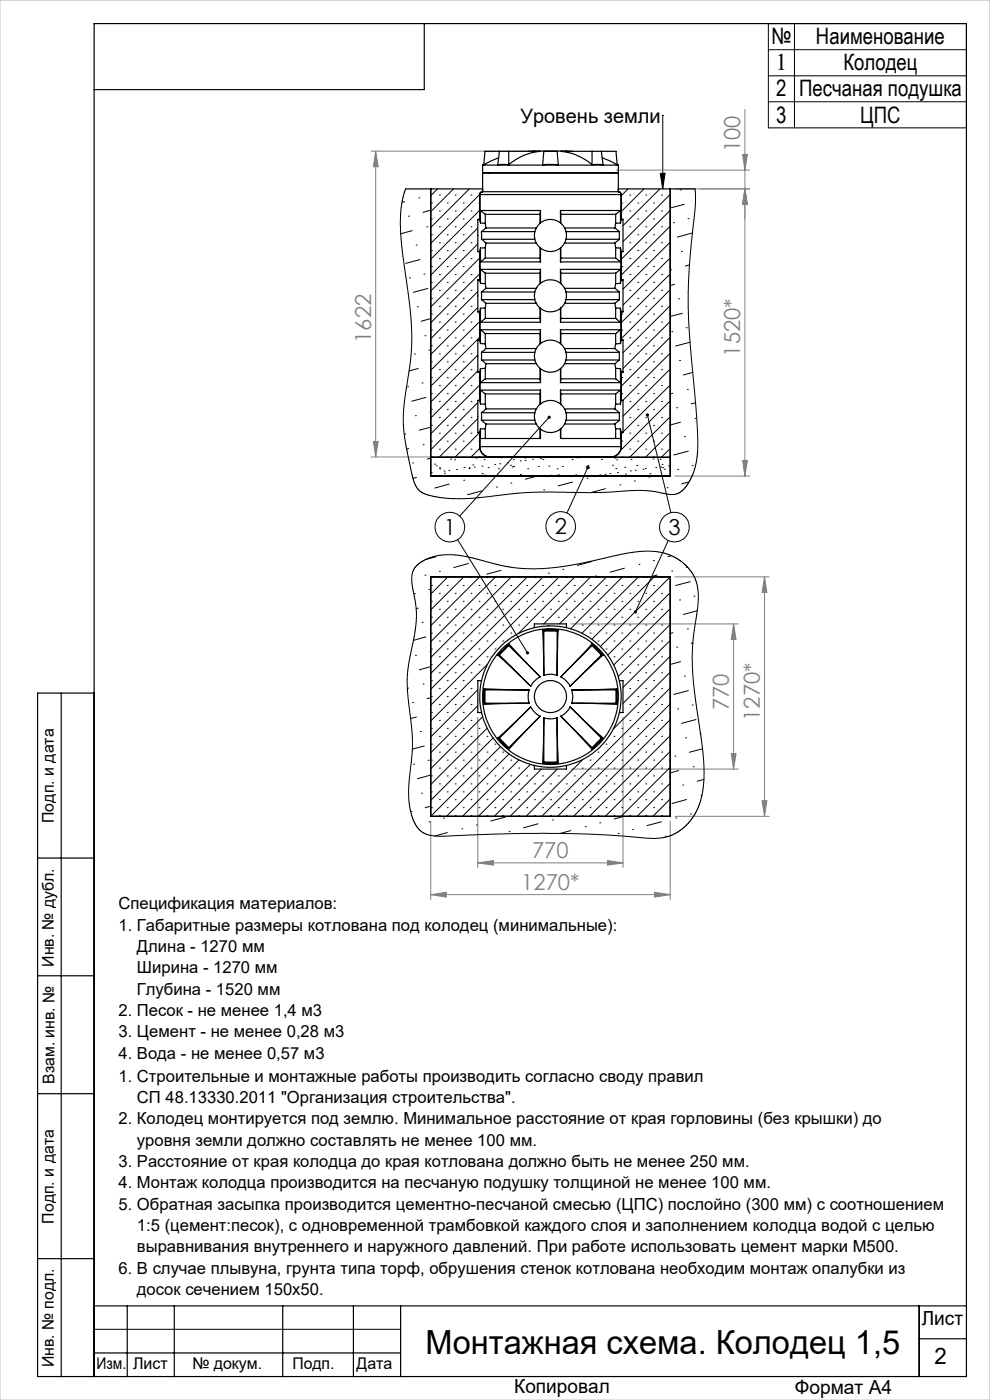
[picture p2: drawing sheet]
<svg xmlns="http://www.w3.org/2000/svg" width="210mm" height="297mm" viewBox="0 0 210 297" stroke-linecap="round" stroke-linejoin="round" font-family="sans-serif">
<g fill="none" stroke="#000" stroke-width=".21">
<path d="M163 5h42v22.1h-42zM163 10.5h42M163 16.1h42M168.5 5v22.1M140.1 36.8h1l-.5 3.3zM140.6 24.5h.1M140.6 24.5v15.6M163 21.6h42M116.5 88.5l-19 21M124.7 99.2l-4.4 9.6M137.3 88l5 20.8M97.1 114.5l14.8 24"/>
<path d="M141.7 114.7l-6.9 15.1M20 282h65"/>
<circle cx="95.4" cy="111.8" r="3.1"/>
<circle cx="118.9" cy="111.7" r="3.1"/>
<circle cx="143.1" cy="111.8" r="3.1"/>
</g>
<g fill="none" stroke="#808080" stroke-width=".21">
<path d="M78.7 32.1h33.7M79.7 32.1l.5 3.3h-1zM79.7 32.1v64.8M130.8 36.1h28.2M157.5 32.8h1l-.5 3.3zM158 23.2v77.8M143.2 40.1h15.8M158 40.1l.5 3.3h-1zM78.7 96.9h24.3M79.2 93.7h1l-.5 3.2zM157.5 97.7h1l-.5 3.3zM143.2 101h15.8"/>
<path d="M121.1 132.4h35.5M143.2 122.4h20M155.6 132.4l.5 3.3h-1zM155.6 132.4v30.8M162.2 122.4l.5 3.3h-1.1zM162.2 122.4v50.8M101.4 152.2v31.8M132.2 152.2v31.8M155.1 159.9h1l-.5 3.3zM91.4 174.2v16.6M121.1 163.2h35.5M142.2 174.2v16.6"/>
<path d="M143.2 173.2h20M161.6 169.9h1.1l-.5 3.3zM91.4 189.8l3.3-.5v1zM91.4 189.8h50.8M101.4 183.1l3.3-.5v.9zM101.4 183.1h30.8M128.9 182.6l3.3 .5-3.3 .4zM138.9 189.3l3.3 .5-3.3 .5z"/>
</g>
<g fill="none" stroke="#000" stroke-width=".25">
<path d="M90 5v14h-70M13 147v145M20 147h-12v145h197v-287h-185v287M8 182h12M8 207h12M8 232h12M8 267h12M20 277h185M27 277v15M37 277v15M60 277v15M75 277v15"/>
<path d="M85 277v15M195 277v15M20 287h65M195 284h10"/>
</g>
<path d="M0 0h210v297h-210z" fill="none" stroke="#c0c0c0" stroke-width=".21"/>
<g fill="#000">
<path d="M140.1 36.8h1l-.5 3.3z"/>
<path d="M124.5 99a.34 .34 0 0 0 0 .5 .34 .34 0 0 0 .5-.1 .34 .34 0 0 0-.2-.5l-.1 .3 .1-.3zM111.6 138.3l-.1 .2a.34 .34 0 0 0 .6 .3l-.2-.3 .2 .3a.34 .34 0 0 0 0-.5 .34 .34 0 0 0-.5 0zM116.3 88.2a.35 .35 0 0 0-.1 .5 .35 .35 0 0 0 .5 .1 .35 .35 0 0 0 0-.5l-.2 .2 .2-.2zM134.5 129.6l-.1 .3 .2 .2 .2-.3-.1 .3a.33 .33 0 0 0 .4-.2 .33 .33 0 0 0-.1-.4 .33 .33 0 0 0-.5 .1zM137.1 87.8a.33 .33 0 0 0 0 .5 .33 .33 0 0 0 .5-.2 .33 .33 0 0 0-.3-.4v.3v-.3z"/>
</g>
<g fill="#808080">
<path d="M91.4 189.8l3.3-.5v1zM138.9 189.3l3.3 .5-3.3 .5z"/>
<path d="M158 40.1l.5 3.3h-1zM157.5 32.8h1l-.5 3.3zM79.2 93.7h1l-.5 3.2zM79.7 32.1l.5 3.3h-1zM155.1 159.9h1l-.5 3.3zM155.6 132.4l.5 3.3h-1zM161.6 169.9h1.1l-.5 3.3zM162.2 122.4l.5 3.3h-1.1z"/>
<path d="M158 40.1l.5 3.3h-1zM157.5 97.7h1l-.5 3.3z"/>
<path d="M101.4 183.1l3.3-.5v.9zM128.9 182.6l3.3 .5-3.3 .4z"/>
</g>
<g fill="none" stroke="#000" stroke-width=".21">
<path d="M85.8 42.8l-.5 .1M86 40.1l-.6 1.9-.3 2-.2 5 .4 4.4 1.7 11.7 .3 5.6-.2 5.4-1.2 8.4-.4 3.3 .1 3.3 .5 3.3 1.5 7 .5 1.4 .5 .9 .9 .8 1.9 .7 3 .5 2.9 .1 4.1-.2 8.2-1 4.7-.2 13.3 .1 8.5-.5 2 .2 3.4 .6 1.4 .1 1.4-.5 1.2-1.1 1.2-2.1 .7-1.7 .4-2.3 .2-2.4-.2-6.5-1.4-15.5-.4-7.2 .1-7.5 .5-6 .9-8.4-.1-3.6M86.6 45.9h.1M86.9 58.9h.1M87.5 48.9l-2.5 .7M88.3 52h.1M88.9 42h.1M89.1 55.1l-3.1 .8M89.9 58.1h.1M90.5 48.1h.1M91.3 51.2h.1M91.4 44.6l-1.7 .4"/>
<path d="M91.5 59.9h.1M91.5 56.5h.1M91.5 53.2h.1M91.5 49.8h.1M91.5 46.5h.1M91.5 43.1h.1M92.8 40.1l-1.4 1.4M93.2 58.2h.1M93.2 54.9h.1M93.2 51.5h.1M93.2 48.1h.1M93.2 44.8h.1"/>
<path d="M93.2 41.4h.1M94.9 59.9h.1M94.9 56.5h.1M94.9 53.2h.1M94.9 49.8h.1M94.9 46.5h.1M94.9 43.1h.1M96.2 40.1l-4.8 4.8M96.6 58.2h.1M96.6 54.9h.1M96.6 51.5h.1M96.6 48.1h.1"/>
<path d="M96.6 44.8h.1M96.6 41.4h.1M98.2 59.9h.1M98.2 56.5h.1M98.2 53.2h.1M98.2 49.8h.1M98.2 46.5h.1M98.2 43.1h.1M99.6 40.1l-8.2 8.2M99.9 58.2h.1M99.9 54.9h.1M99.9 51.5h.1"/>
<path d="M99.9 48.1h.1M99.9 44.8h.1M99.9 41.4h.1M101.4 51.7l-10 10M101.4 48.4l-10 10M101.6 56.5h.1M101.6 46.5h.1M101.6 43.1h.1M101.8 58.1l-10.4 10.4M101.8 54.7l-10.4 10.4M101.8 44.6l-10.4 10.4M101.8 41.2l-10.4 10.4"/>
<path d="M102.4 40.6l-.1 .1M131.9 56.5h.1M131.9 46.5h.1M131.9 43.1h.1M133.2 40.1l-1.4 1.5M133.6 58.2h.1M133.6 54.9h.1M133.6 51.5h.1M133.6 48.1h.1M133.6 44.8h.1M133.6 41.4h.1M135.3 59.9h.1"/>
<path d="M135.3 56.5h.1M135.3 53.2h.1M135.3 49.8h.1M135.3 46.5h.1M135.3 43.1h.1M136.6 40.1l-4.8 4.8M137 58.2h.1M137 54.9h.1M137 51.5h.1M137 48.1h.1M137 44.8h.1M137 41.4h.1"/>
<path d="M138.6 59.9h.1M138.6 56.5h.1M138.6 53.2h.1M138.6 49.8h.1M138.6 46.5h.1M138.6 43.1h.1M140 40.1l-7.8 7.8M140.3 58.2h.1M140.3 54.9h.1M140.3 51.5h.1M140.3 48.1h.1M140.3 44.8h.1"/>
<path d="M140.3 41.4h.1M142 59.9h.1M142 56.5h.1M142 53.2h.1M142 49.8h.1M142 46.5h.1M142 43.1h.1M142.2 58.1l-10.4 10.4M142.2 54.7l-10 10M142.2 51.4l-10 9.9M142.2 48l-10.4 10.4M142.2 44.6l-10.4 10.4"/>
<path d="M142.2 41.2l-10 10.1M142.3 57.3h.1M142.9 47.2h.1M144.3 40.3h.1M144.5 53.4h.1M145.1 43.4l-2.9 .7M145.9 46.4h.1M146.3 56.2l-1 .2M146.8 49.5l-3.1 .8M87.9 75.1h.1M88.5 65.1h.1M88.7 78.2l-1.9 .5"/>
<path d="M90.1 71.2h.1M90.7 61.2l-3 .8M91.4 74.2l-.4 .1M91.4 67.6l-2.1 .6M91.5 76.8h.1M91.5 73.4h.1M91.5 70h.1M91.5 66.6h.1M91.5 63.3h.1M93.2 78.4h.1M93.2 75.1h.1M93.2 71.7h.1"/>
<path d="M93.2 68.3h.1M93.2 65h.1M93.2 61.6h.1M94.9 76.8h.1M94.9 73.4h.1M94.9 70h.1M94.9 66.6h.1M94.9 63.3h.1M96.6 78.4h.1M96.6 75.1h.1M96.6 71.7h.1M96.6 68.3h.1"/>
<path d="M96.6 65h.1M96.6 61.6h.1M98.2 76.8h.1M98.2 73.4h.1M98.2 70h.1M98.2 66.6h.1M98.2 63.3h.1M99.9 78.4h.1M99.9 75.1h.1M99.9 71.7h.1M99.9 68.3h.1M99.9 65h.1"/>
<path d="M99.9 61.6h.1M101.4 78.7l-10 10M101.4 75.3l-10 10M101.4 65.2l-10 10M101.4 61.8l-10 10.1M101.6 70h.1M101.6 66.6h.1M101.8 71.5l-10.4 10.4M101.8 68.2l-10.4 10.4M131.9 70h.1M131.9 66.6h.1M133.6 78.4h.1"/>
<path d="M133.6 75.1h.1M133.6 71.7h.1M133.6 68.3h.1M133.6 65h.1M133.6 61.6h.1M135.3 76.8h.1M135.3 73.4h.1M135.3 70h.1M135.3 66.6h.1M135.3 63.3h.1M137 78.4h.1M137 75.1h.1"/>
<path d="M137 71.7h.1M137 68.3h.1M137 65h.1M137 61.6h.1M138.6 76.8h.1M138.6 73.4h.1M138.6 70h.1M138.6 66.6h.1M138.6 63.3h.1M140.3 78.4h.1M140.3 75.1h.1M140.3 71.7h.1"/>
<path d="M140.3 68.3h.1M140.3 65h.1M140.3 61.6h.1M142 76.8h.1M142 73.4h.1M142 70h.1M142 66.6h.1M142 63.3h.1M142.2 78.3l-10 10M142.2 74.9l-10.1 10M142.2 71.5l-10.4 10.4M142.2 68.2l-10 10"/>
<path d="M142.2 64.8l-10 10M142.2 61.5l-10.4 10.4M142.5 70.3h.1M143.1 60.3l-.9 .3M143.9 63.4h.1M144.1 76.5h.1M144.7 66.5l-2.5 .6M145.6 69.5h.1M146.4 72.6l-3.1 .8M146.9 79l-1.9 .5M85.9 92.1h.1M86.5 82.1h.1"/>
<path d="M86.7 95.1l-.4 .2M87.5 98.2h.1M88.1 88.2h.1M89.5 81.2h.1M89.7 94.3h.1M90.3 84.3l-3 .8M91.2 87.4h.1M91.4 97.2l-.8 .2M91.4 90.6l-2.5 .7M91.5 96.9h.1M91.5 93.6h.1M91.5 90.2h.1"/>
<path d="M91.5 86.9h.1M91.5 83.5h.1M91.5 80.1h.1M92.2 98.5h.1M92.5 98.8h.1M93.2 95.3h.1M93.2 91.9h.1M93.2 88.5h.1M93.2 85.2h.1M93.2 81.8h.1M93.2 99.2h.1M93.3 99.5h.1"/>
<path d="M94.2 99.9h.1M94.9 96.9h.1M94.9 93.6h.1M94.9 90.2h.1M94.9 86.9h.1M94.9 83.5h.1M94.9 80.1h.1M95.2 99.8h.1M95.6 97.4h.1M96.4 97.5h.1M96.6 95.3h.1M96.6 91.9h.1"/>
<path d="M96.6 88.5h.1M96.6 85.2h.1M96.6 81.8h.1M96.8 99.6h.1M98.2 96.9h.1M98.2 93.6h.1M98.2 90.2h.1M98.2 86.9h.1M98.2 83.5h.1M98.2 80.1h.1M98.4 99.2h.1M98.5 97h.1"/>
<path d="M99.5 99.4h.1M99.6 99.2h.1M99.9 95.3h.1M99.9 91.9h.1M99.9 88.5h.1M99.9 85.2h.1M99.9 81.8h.1M100.3 98.6h.1M100.6 99.1h.1M101 97.2h.1M101.4 88.8l-8.3 8.2M101.4 85.4l-10 10"/>
<path d="M101.6 96.9h.1M101.6 93.6h.1M101.6 83.5h.1M101.6 80.1h.1M101.7 91.8l-5.2 5.2M101.8 95.1l-1.9 1.9M101.8 81.7l-10.4 10.3M102.2 98.9h.1M102.7 97.5h.1M103.4 96.9l-.1 .1M103.5 99.2h.1M105 98.5h.1"/>
<path d="M105 96.9h.1M105.7 99.4h.1M106 98.4h.1M106.3 97.1h.1M106.6 96.9v.1M107.6 98.2h.1M108.3 98.7h.1M108.3 96.9h.1M108.7 99.1h.1M108.9 97.5h.1M108.9 99h.1M110 96.9v.1"/>
<path d="M110.3 97.8h.1M111.4 97.2h.1M111.4 97.7h.1M111.7 96.9h.1M111.9 99.4h.1M113 97.4h.1M113.4 96.9l-.1 .1M114.2 99h.1M114.7 97.3h.1M115.1 96.9h.1M115.1 97.5h.1M115.7 97.1h.1"/>
<path d="M116.4 98.9h.1M116.8 96.9l-.1 .1M118.2 99.4h.1M118.4 96.9h.1M119.3 99h.1M120.1 96.9v.1M121.4 97.5h.1M121.8 96.9h.1M122.4 97.1h.1M123.5 96.9v.1M124.4 99.4h.1M124.4 99h.1"/>
<path d="M124.7 98.8h.1M124.8 99.3h.1M126.9 96.9l-.1 .1M127.6 97.5h.1M128.6 96.9h.1M129.9 98.7h.1M130.4 96.8l-.2 .2M130.4 97.2h.1M130.6 99.4h.1M130.8 97.5h.1M131.9 96.9h.1M131.9 93.6h.1"/>
<path d="M131.9 83.5h.1M131.9 80.1h.1M132.1 91.8l-.3 .3M132.5 99.1h.1M133.6 95.3h.1M133.6 91.9h.1M133.6 88.5h.1M133.6 85.2h.1M133.6 81.8h.1M133.7 99.9h.1M133.8 97.5h.1M134.8 99.8h.1"/>
<path d="M135 98.7h.1M135.3 96.9h.1M135.3 93.6h.1M135.3 90.2h.1M135.3 86.9h.1M135.3 83.5h.1M135.3 80.1h.1M136.4 99.6h.1M136.9 99.4h.1M137 95.3h.1M137 91.9h.1M137 88.5h.1"/>
<path d="M137 85.2h.1M137 81.8h.1M138.5 97.4h.1M138.6 96.9h.1M138.6 93.6h.1M138.6 90.2h.1M138.6 86.9h.1M138.6 83.5h.1M138.6 80.1h.1M139.1 99.2h.1M140.1 97.4h.1M140.1 99.1h.1"/>
<path d="M140.3 95.3h.1M140.3 91.9h.1M140.3 88.5h.1M140.3 85.2h.1M140.3 81.8h.1M140.4 98.5h.1M140.5 99.2h.1M140.9 99.6h.1M141.8 98.8h.1M142 96.9h.1M142 93.6h.1M142 90.2h.1"/>
<path d="M142 86.9h.1M142 83.5h.1M142 80.1h.1M142.2 95.1l-1.9 1.9M142.2 91.8l-5.3 5.2M142.2 88.4l-8.6 8.6M142.2 85l-10.6 10.6M142.2 81.7l-10 9.9M142.7 83.4l-.5 .2M143.5 86.5h.1M143.8 99.6h.1M144.4 89.6l-2.2 .6"/>
<path d="M145.2 92.6h.1M145.8 82.6h.1M146 95.7l-3.1 .8M146.8 98.8h.1M147.4 88.8h.1M147.5 85.4l-.9 .3M88.3 101.3l-.7 .2M88.4 119.9l1.5-1 1.8-.8 2.1-.4h2.4l3.1 .4 6.4 1.7 2.5 .5 3.2 .3h4l5.6-.7 11.9-2.5 4.2-.5 2.4 .1 2.2 .6 1.7 .8 1.8 1.3 1.3 1.4 .9 1.6 .4 1.2 .3 1.6-.1 3.2-1.1 7.9v5l.5 6.2 1.6 11.1 .4 4.8-.2 3.3-.6 3-1.1 2.6-1.6 2.2-1.6 1.4-1.6 .9-1.6 .5-2 .3-10.9-.8-8.3-.3h-11.4l-15.6 .6-2.2-.3-1-.4-.6-.5-.9-1.1-.7-1.5-.5-1.7-.3-2.2v-3.2l.7-6.5 .1-3.5-1.1-11.4 .2-3.6 1.3-6.5 .4-3.8v-2.4l-.9-4.7-.1-1.9 .3-1.1zM91.5 100.3h.1M92.4 118.1l-2.1 .6M94.3 100.4h.1M95.3 102.7l-3.1 .8"/>
<path d="M96.1 105.8h.1M98.4 101.9h.1M99.3 119.6l-3 .8M101.4 101.1h.1M102.2 104.1l-3 .8M102.3 100.5h.1M102.7 100.8h.1M105.3 103.3h.1M106.4 101h.1M108.4 102.5h.1M110.4 100.6h.1M113.9 101l-2.5 .7"/>
<path d="M115.3 103.9h.1M116.9 100.8h.1M118.4 100.7h.1M121.5 102.3l-3.1 .8M122.1 100.7h.1M124.5 101.5h.1M125.5 119.1l-3.1 .8M125.6 101h.1M126.5 100.9h.1M127.2 100.7h.1M128.3 100.6h.1M128.4 103.7l-3 .8"/>
<path d="M129.4 100.5h.1M131 100.3h.1M131.5 102.9h.1M132.6 100.6h.1M134.5 101h.1M134.5 102.1h.1M135.5 119.7h.1M137.9 100.5h.1M138.5 101l-.9 .2M138.6 118.9h.1M141.5 103.5h.1M142.5 117.9l-.8 .2"/>
<path d="M146.2 102.2l-1.6 .5M87.9 125.9h.1M88.1 139h.1M88.7 129l-.4 .1M89.5 132h.1M90.1 122h.1M90.3 135.1l-2.6 .8M91.2 138.2h.1M91.4 125l-.4 .1M91.5 137.7h.1M91.5 134.3h.1M91.5 130.9h.1"/>
<path d="M91.5 127.6h.1M91.5 124.2h.1M91.7 122.4l-.3 .3M93.2 139.3h.1M93.2 136h.1M93.2 132.6h.1M93.2 129.3h.1M93.2 125.9h.1M93.2 122.5h.1M93.2 121.2h.1M94.9 137.7h.1M94.9 134.3h.1"/>
<path d="M94.9 130.9h.1M94.9 127.6h.1M94.9 124.2h.1M95 122.4l-3.6 3.6M96.6 139.3h.1M96.6 136h.1M96.6 132.6h.1M96.6 129.3h.1M96.6 125.9h.1M96.6 122.5h.1M98.2 137.7h.1M98.2 134.3h.1"/>
<path d="M98.2 130.9h.1M98.2 127.6h.1M98.2 124.2h.1M98.4 122.4l-7 7M99.9 139.3h.1M99.9 136h.1M99.9 132.6h.1M99.9 129.3h.1M99.9 125.9h.1M99.9 122.5h.1M101.6 137.7h.1M101.6 134.3h.1"/>
<path d="M101.6 130.9h.1M101.6 127.6h.1M101.6 124.2h.1M101.7 122.4l-10.3 10.3M103.3 139.3h.1M103.3 136h.1M103.3 132.6h.1M103.3 129.3h.1M103.3 125.9h.1M103.3 122.5h.1M105 137.7h.1M105 134.3h.1"/>
<path d="M105 130.9h.1M105 127.6h.1M105 124.2h.1M105.1 122.4l-13.7 13.7M106.3 121l-3.1 .8M106.6 136h.1M106.6 132.6h.1M106.6 129.3h.1M106.6 125.9h.1M106.6 122.5h.1M108.3 134.3h.1M108.3 130.9h.1"/>
<path d="M108.3 127.6h.1M108.3 124.2h.1M108.5 122.4l-17.1 17.1M110 132.6h.1M110 129.3h.1M110 125.9h.1M110 122.5h.1M111.7 130.9h.1M111.7 127.6h.1M111.7 124.2h.1M111.9 122.4l-20.5 20.5M113.4 129.3h.1"/>
<path d="M113.4 125.9h.1M113.4 122.5h.1M115.1 130.9h.1M115.1 127.6h.1M115.1 124.2h.1M115.2 122.4l-23.8 23.8M116.3 121.6h.1M116.8 129.3h.1M116.8 125.9h.1M116.8 122.5h.1M118.4 130.9h.1M118.4 127.6h.1"/>
<path d="M118.4 124.2h.1M118.6 122.4l-27.2 27.2M119.4 120.8h.1M120.1 129.3h.1M120.1 125.9h.1M120.1 122.5h.1M121.8 130.9h.1M121.8 127.6h.1M121.8 124.2h.1M122 122.4l-12.1 12M123.5 132.6h.1M123.5 129.3h.1"/>
<path d="M123.5 125.9h.1M123.5 122.5h.1M125.2 134.3h.1M125.2 130.9h.1M125.2 127.6h.1M125.2 124.2h.1M125.3 122.4l-10 10M126.3 122.2h.1M126.9 136h.1M126.9 132.6h.1M126.9 129.3h.1M126.9 125.9h.1"/>
<path d="M126.9 122.5h.1M128.6 137.7h.1M128.6 134.3h.1M128.6 130.9h.1M128.6 127.6h.1M128.6 124.2h.1M128.7 122.4l-10 10M130.2 139.3h.1M130.2 136h.1M130.2 132.6h.1M130.2 129.3h.1M130.2 125.9h.1"/>
<path d="M130.2 122.5h.1M131.9 137.7h.1M131.9 134.3h.1M131.9 130.9h.1M131.9 127.6h.1M131.9 124.2h.1M132 122.4l-11 11M132.5 120.5l-3.1 .9M133.6 139.3h.1M133.6 136h.1M133.6 132.6h.1M133.6 129.3h.1"/>
<path d="M133.6 125.9h.1M133.6 122.5h.1M135.3 137.7h.1M135.3 134.3h.1M135.3 130.9h.1M135.3 127.6h.1M135.3 124.2h.1M135.4 122.4l-12 11.9M137 139.3h.1M137 136h.1M137 132.6h.1M137 129.3h.1"/>
<path d="M137 125.9h.1M137 122.5h.1M138.6 137.7h.1M138.6 134.3h.1M138.6 130.9h.1M138.6 127.6h.1M138.6 124.2h.1M138.8 122.4l-13.2 13.2M139.4 122l-1.5 .4M140.3 139.3h.1M140.3 136h.1M140.3 132.6h.1"/>
<path d="M140.3 129.3h.1M140.3 125.9h.1M140.3 122.5h.1M142 137.7h.1M142 134.3h.1M142 130.9h.1M142 127.6h.1M142 124.2h.1M142.2 139.2l-10 10M142.2 135.9l-10 9.9M142.2 132.5l-11.1 11M142.2 129.1l-12 12"/>
<path d="M142.2 125.7l-13.3 13.3M142.2 122.4l-14.8 14.8M142.5 121.1h.1M142.7 134.2l-.5 .2M143.5 137.3h.1M144.1 127.3h.1M145.6 120.3h.1M145.8 133.4h.1M146.4 123.4l-3.1 .8M147 136.4l-.4 .1M147.2 126.5h.1M147.9 129.6l-2.9 .7"/>
<path d="M86.7 146h-.3M87.5 149h.1M88.3 152.1l-1.2 .3M89.1 155.2h.1M89.7 145.1h.1M90 158.3l-2.5 .6M91.4 148l-.8 .2M91.4 141.4l-2.5 .7M91.5 157.9h.1M91.5 154.5h.1M91.5 151.1h.1M91.5 147.8h.1"/>
<path d="M91.5 144.4h.1M91.5 141h.1M93.2 159.6h.1M93.2 156.2h.1M93.2 152.8h.1M93.2 149.5h.1M93.2 146.1h.1M93.2 142.7h.1M94.9 157.9h.1M94.9 154.5h.1M94.9 151.1h.1M94.9 147.8h.1"/>
<path d="M94.9 144.4h.1M94.9 141h.1M96.6 159.6h.1M96.6 156.2h.1M96.6 152.8h.1M96.6 149.5h.1M96.6 146.1h.1M96.6 142.7h.1M98.2 157.9h.1M98.2 154.5h.1M98.2 151.1h.1M98.2 147.8h.1"/>
<path d="M98.2 144.4h.1M98.2 141h.1M99.9 159.6h.1M99.9 156.2h.1M99.9 152.8h.1M99.9 149.5h.1M99.9 146.1h.1M99.9 142.7h.1M101.4 149.7l-10 10M101.4 146.3l-10 10M101.6 157.9h.1M101.6 154.5h.1"/>
<path d="M101.6 141h.1M102.4 152l-11 11.1M103.3 159.6h.1M103.3 156.2h.1M103.3 154.5l-11.9 11.9M103.4 140.9l-12 12.1M104.6 156.6l-13.2 13.2M105 157.9h.1M106.2 158.4l-14.8 14.8M106.6 159.6h.1M108 159.9l-13.3 13.3M126.9 159.6h.1"/>
<path d="M128.6 157.9h.1M130.2 159.6h.1M130.2 156.2h.1M131.9 157.9h.1M131.9 154.5h.1M131.9 141h.1M133.6 159.6h.1M133.6 156.2h.1M133.6 152.8h.1M133.6 149.5h.1M133.6 146.1h.1M133.6 142.7h.1"/>
<path d="M135.3 157.9h.1M135.3 154.5h.1M135.3 151.1h.1M135.3 147.8h.1M135.3 144.4h.1M135.3 141h.1M137 159.6h.1M137 156.2h.1M137 152.8h.1M137 149.5h.1M137 146.1h.1M137 142.7h.1"/>
<path d="M138.6 157.9h.1M138.6 154.5h.1M138.6 151.1h.1M138.6 147.8h.1M138.6 144.4h.1M138.6 141h.1M140.3 159.6h.1M140.3 156.2h.1M140.3 152.8h.1M140.3 149.5h.1M140.3 146.1h.1M140.3 142.7h.1"/>
<path d="M142 157.9h.1M142 154.5h.1M142 151.1h.1M142 147.8h.1M142 144.4h.1M142 141h.1M142.2 159.4l-13.8 13.8M142.2 156.1l-17.2 17.1M142.2 152.7l-20.5 20.5M142.2 149.3l-23.9 23.9M142.2 145.9l-27.3 27.3M142.2 142.6l-12.1 12.1"/>
<path d="M142.3 157.4h-.1M143.8 150.4h.1M144.4 140.4l-2.2 .6M145.2 143.4h.1M145.4 156.5h.1M146 146.5l-3.1 .8M146.8 149.6h.1M147.6 152.6l-3 .9M148.5 155.7h.1M149 158.9l-2.8 .7M87.1 172.2h.1M87.7 162.1h.1"/>
<path d="M89.4 168.3h.1M90.8 161.3h.1M91 174.4h.1M91.4 171l-1.2 .3M91.4 164.4l-2.9 .8M91.5 171.3h.1M91.5 168h.1M91.5 164.6h.1M91.5 161.3h.1M93.2 173h.1M93.2 169.6h.1M93.2 166.3h.1"/>
<path d="M93.2 162.9h.1M94.1 173.6h.1M94.9 171.3h.1M94.9 168h.1M94.9 164.6h.1M94.9 161.3h.1M94.9 176.6l-2.6 .7M96.6 173h.1M96.6 169.6h.1M96.6 166.3h.1M96.6 162.9h.1M98 175.8h.1"/>
<path d="M98.2 171.3h.1M98.2 168h.1M98.2 164.6h.1M98.2 161.3h.1M99.9 173h.1M99.9 169.6h.1M99.9 166.3h.1M99.9 162.9h.1M101 175h.1M101.6 171.3h.1M101.6 168h.1M101.6 164.6h.1"/>
<path d="M101.6 161.3h.1M103.3 173h.1M103.3 169.6h.1M103.3 166.3h.1M103.3 162.9h.1M105 171.3h.1M105 168h.1M105 164.6h.1M105 161.3h.1M106.6 173h.1M106.6 169.6h.1M106.6 166.3h.1"/>
<path d="M106.6 162.9h.1M107.2 173.4l-3.1 .8M108 176.4h.1M108.3 171.3h.1M108.3 168h.1M108.3 164.6h.1M108.3 161.3h.1M110 173h.1M110 169.6h.1M110 166.3h.1M110 162.9h.1M110.1 161.2l-12 12"/>
<path d="M111.7 171.3h.1M111.7 168h.1M111.7 164.6h.1M112.5 162.2l-11 11M113.4 173h.1M113.4 169.6h.1M113.4 166.3h.1M114.1 174.8l-3 .8M114.8 163.2l-10 10M115.1 171.3h.1M115.1 168h.1M115.1 164.6h.1"/>
<path d="M116.8 173h.1M116.8 169.6h.1M116.8 166.3h.1M117.2 174h.1M118.2 163.2l-10 10M118.4 171.3h.1M118.4 168h.1M118.4 164.6h.1M120.1 173h.1M120.1 169.6h.1M120.1 166.3h.1M121.1 176.2l-2.3 .6"/>
<path d="M121.8 171.3h.1M121.8 168h.1M121.8 164.6h.1M123.5 173h.1M123.5 169.6h.1M123.5 166.3h.1M123.5 162.9h.1M123.6 161.1l-12 12.1M124.1 175.4h.1M125.2 171.3h.1M125.2 168h.1M125.2 164.6h.1"/>
<path d="M125.2 161.3h.1M126.9 173h.1M126.9 169.6h.1M126.9 166.3h.1M126.9 162.9h.1M127.2 174.6h.1M128.6 171.3h.1M128.6 168h.1M128.6 164.6h.1M128.6 161.3h.1M130.2 173h.1M130.2 169.6h.1"/>
<path d="M130.2 166.3h.1M130.2 162.9h.1M131.1 176.8h.1M131.9 171.3h.1M131.9 168h.1M131.9 164.6h.1M131.9 161.3h.1M132.4 173.2l-2.1 .5M133.6 173h.1M133.6 169.6h.1M133.6 166.3h.1M133.6 162.9h.1"/>
<path d="M134.2 176h.1M135.3 171.3h.1M135.3 168h.1M135.3 164.6h.1M135.3 161.3h.1M137 173h.1M137 169.6h.1M137 166.3h.1M137 162.9h.1M138.6 171.3h.1M138.6 168h.1M138.6 164.6h.1"/>
<path d="M138.6 161.3h.1M140.3 174.3l-3.1 .9M140.3 173h.1M140.3 169.6h.1M140.3 166.3h.1M140.3 162.9h.1M141.1 177.4h.1M142 171.3h.1M142 168h.1M142 164.6h.1M142 161.3h.1M142.2 172.9l-.3 .3"/>
<path d="M142.2 169.5l-3.7 3.7M142.2 166.2l-7.1 7M142.2 162.8l-10.4 10.4M143.2 160.4h.1M143.4 173.5h.1M144 163.5l-1.8 .5M144.8 166.5h.1M145.6 169.6l-3 .9M146.4 172.7h.1M147 162.7h.1M148.7 168.8h.1M149.3 165.3l-1.4 .4"/>
</g>
<g fill="none" stroke="#000" stroke-width=".25">
<path d="M102.4 36.7h28.8M102.4 35h28.8M102.4 35v5.7M102.6 34.9l-.2 .1M103.8 36.7h.1M105.8 33.5l-3.2 1.5 .3-2.9h11.7a11.8 11.8 0 0 0-6.7 2.9M105.9 32.1l-.3 2.9h2.3M107.9 32.1v2.9M112 32.1h9.5M115.4 32.1h2.8l.2 2.9h-3.3zM125.6 32.1v2.9M127.6 32.1l.3 2.9h-2.3"/>
<path d="M127.7 33.5l3.2 1.5-.2-2.9h-11.7a11.4 11.4 0 0 1 6.6 2.9M129.8 36.7h.1M130.9 34.9l.3 .1M131.2 35v5.7M86 40.1h16.4M91.4 40.1v60.9h50.8v-60.9M101.8 59.4l.1 .7M101.8 46.6l.1 .7M101.8 59.4h-.4v6.7h.4M101.8 46.6h-.4v6.8h.4M101.8 41.3h30M101.8 41.3v5.3"/>
<path d="M101.8 53.3v6.1M101.9 52.6l-.1 .7M101.9 55.6h12.8M101.9 57.1h12.8M101.9 44.7h12.8M101.9 47.3l1 .1M101.9 44.7v2.6M101.9 52.6v3M101.9 57.1v3M101.9 44.7l1 .8M101.9 57.1l1 .9M102.1 49.1v1.7"/>
<path d="M102.1 49.1h11.4M102.1 50.8h11.4M102.1 50.8l1 .8M102.4 40.7l-.4 .1-.2 .5M102.4 40.7h28.8M102.9 45.5h11.6M102.9 54.7h11.6M102.9 58h11.6M102.9 47.4l.2 1M102.9 52.6h-1M102.9 54.7l-1 .9M102.9 45.5v1.9"/>
<path d="M102.9 52.6v2.1M102.9 58v2.2M103.1 48.4l-1 .7M103.1 48.4h10.7M103.1 51.6h10.7M103.1 51.6l-.2 1M114.5 45.5v1.9M114.5 52.6v2.1M114.5 58v2.2M114.5 54.7l.2 .9M114.7 44.7v2.6M114.7 52.6v3"/>
<path d="M114.7 57.1v3M114.7 44.7l-.2 .8M114.7 57.1l-.2 .9M118.9 55.6h12.7M118.9 57.1h12.7M118.9 44.7h12.7M118.9 44.7v2.6M118.9 52.6v3M118.9 57.1v3M118.9 57.1l.1 .9M118.9 44.7l.1 .8M119 58h11.6"/>
<path d="M119 45.5h11.6M119 54.7h11.6M119 45.5v1.9M119 52.6v2.1M119 58v2.2M119 54.7l-.1 .9M119.8 48.4h10.6M119.8 51.6h10.6M120.1 49.1h11.3M120.1 50.8h11.3M130.4 48.4l1 .7M130.4 51.6l.2 1"/>
<path d="M130.6 47.4l-.2 1M130.6 52.6h1M130.6 54.7l1 .9M130.6 45.5v1.9M130.6 52.6v2.1M130.6 58v2.2M131.2 40.7l.5 .2 .1 .4M131.2 40.1h16.2M131.4 49.1v1.7M131.4 50.8l-1 .8M131.6 52.6l.2 .7M131.6 47.3l-1 .1"/>
<path d="M131.6 44.7v2.6M131.6 52.6v3M131.6 57.1v3M131.6 57.1l-1 .9M131.6 44.7l-1 .8M131.8 59.4l-.2 .7M131.8 46.6l-.2 .7M131.8 46.6h.4v6.8h-.4M131.8 59.4h.4v6.7h-.4M131.8 41.3v5.3M131.8 53.3v6.1M101.8 66.1v6.2l.1 .6"/>
<path d="M101.8 72.1h-.4v6.8h.4M101.8 78.9v6M101.9 78.2l-.1 .7M101.9 65.4l-.1 .7M101.9 68.4h12.8M101.9 70h12.8M101.9 72.9l1 .1M101.9 60.1l1 .1M101.9 65.4v3M101.9 70v2.9M101.9 78.2v3M101.9 70l1 .8"/>
<path d="M102.1 61.9v1.7M102.1 61.9h11.4M102.1 63.6h11.4M102.1 74.8v1.6M102.1 74.8h11.4M102.1 76.4h11.4M102.1 63.6l1 .7M102.1 76.4l1 .7M102.9 70.8h11.6M102.9 67.6h11.6M102.9 73l.2 .9M102.9 60.2l.2 1"/>
<path d="M102.9 78.1l-1 .1M102.9 65.3l-1 .1M102.9 67.6l-1 .8M102.9 65.3v2.3M102.9 70.8v2.2M102.9 78.1v2.3M103.1 64.3h10.7M103.1 77.1h10.7M103.1 73.9l-1 .9M103.1 73.9h10.7M103.1 61.2l-1 .7M103.1 61.2h10.7"/>
<path d="M103.1 77.1l-.2 1M103.1 64.3l-.2 1M114.5 65.3v2.3M114.5 70.8v2.2M114.5 78.1v2.3M114.5 67.6l.2 .8M114.7 65.4v3M114.7 70v2.9M114.7 78.2v3M114.7 70l-.2 .8M118.9 68.4h12.7M118.9 70h12.7"/>
<path d="M118.9 65.4v3M118.9 70v2.9M118.9 78.2v3M118.9 70l.1 .8M119 70.8h11.6M119 67.6h11.6M119 65.3v2.3M119 70.8v2.2M119 78.1v2.3M119 67.6l-.1 .8M119.8 77.1h10.6M119.8 64.3h10.6"/>
<path d="M119.8 73.9h10.6M119.8 61.2h10.6M120.1 74.8h11.3M120.1 76.4h11.3M120.1 61.9h11.3M120.1 63.6h11.3M130.4 73.9l1 .9M130.4 61.2l1 .7M130.4 77.1l.2 1M130.4 64.3l.2 1M130.6 60.2l-.2 1M130.6 73l-.2 .9"/>
<path d="M130.6 65.3l1 .1M130.6 78.1l1 .1M130.6 67.6l1 .8M130.6 65.3v2.3M130.6 70.8v2.2M130.6 78.1v2.3M131.4 74.8v1.6M131.4 61.9v1.7M131.4 76.4l-1 .7M131.4 63.6l-1 .7M131.6 78.2l.2 .7M131.6 65.4l.2 .7"/>
<path d="M131.6 60.1l-1 .1M131.6 72.9l-1 .1M131.6 65.4v3M131.6 70v2.9M131.6 78.2v3M131.6 70l-1 .8M131.8 72.1l-.2 .8M131.8 72.1h.4v6.8h-.4M131.8 66.1v6M131.8 78.9v6M91.4 97h50.8M101.8 94.8a2.16 2.16 0 0 0 2.2 2.1"/>
<path d="M101.8 84.9l.1 .8M101.8 84.9h-.4v6.9h.4M101.8 94.8h30M101.8 91.8v3M101.9 81.2h12.8M101.9 82.8h12.8M101.9 91l-.1 .8M101.9 91v2h12.8v-2M101.9 85.7l1 .1M101.9 82.8v2.9M101.9 82.8l1 .8M102.1 87.6v1.5"/>
<path d="M102.1 87.6h11.4M102.1 89.1h11.4M102.1 89.1l1 .9M102.9 80.4h11.6M102.9 83.6h11.6M102.9 85.8l.2 .9M102.9 90.9l-1 .1M102.9 80.4l-1 .8M102.9 83.6v2.2M102.9 90.9v2.1M103.1 90h10.7M103.1 86.7l-1 .9"/>
<path d="M103.1 86.7h10.7M103.1 90l-.2 .9M104 96.9h25.6M114.5 83.6v2.2M114.5 90.9v2.1M114.5 80.4l.2 .8M114.7 82.8v2.9M114.7 82.8l-.2 .8M118.9 81.2h12.7M118.9 82.8h12.7M118.9 91v2h12.7v-2M118.9 82.8v2.9"/>
<path d="M118.9 82.8l.1 .8M119 83.6h11.6M119 80.4h11.6M119 80.4l-.1 .8M119 83.6v2.2M119 90.9v2.1M119.8 90h10.6M119.8 86.7h10.6M120.1 87.6h11.3M120.1 89.1h11.3M130.4 86.7l1 .9M130.4 90l.2 .9"/>
<path d="M130.6 85.8l-.2 .9M130.6 90.9l1 .1M130.6 80.4l1 .8M130.6 83.6v2.2M130.6 90.9v2.1M131.4 87.6v1.5M131.4 89.1l-1 .9M131.6 91l.2 .8M131.6 85.7l-1 .1M131.6 82.8v2.9M131.6 82.8l-1 .8M131.8 94.8a2.23 2.23 0 0 1-2.2 2.1"/>
<path d="M131.8 84.9l-.2 .8M131.8 84.9h.4v6.9h-.4M131.8 91.8v3M91.4 122.4h50.8v50.8h-50.8zM105.6 139l7 6.6M105.6 139h.3M105.9 139l6.7 6.6M107.9 136.6l6.7 7M107.9 136.6l-2.3 2.4M107.9 136.6v.3M107.9 136.9l6.7 6.7M107.9 136.9l-2 2.1"/>
<path d="M113.3 133.2v-.8h6.9v.8M115.1 133.6h3.3M115.1 133.6l.3 9.7M115.1 133.6l.3 .3M115.4 133.9v9.4M115.4 133.9h2.8M118.2 133.9v9.4M118.4 133.6l-.2 9.7M118.4 133.6l-.2 .3M125.6 136.6l2.3 2.4M125.6 136.6l-6.6 7M125.6 136.6v.3"/>
<path d="M125.6 136.9l-6.6 6.7M125.6 136.9l2 2.1M127.6 139h.3M127.6 139l-6.7 6.6M127.9 139l-7 6.6M102.2 144.4h-.8v6.8h.8M102.6 146.1l9.7 .3M102.6 146.1v3.3M102.6 146.1l.3 .3M102.9 149.2l-.3 .2M102.9 146.4h9.4M102.9 149.2h9.4"/>
<path d="M102.9 146.4v2.8M105.6 156.6l2.3 2.3M105.6 156.6h.3M105.9 156.6l2 2M107.9 158.6v.3M112.3 149.2l-9.7 .2M112.3 146.4l-.3 1 .3 1.8M112.6 150l1.1 1.4 .9 .5M112.6 150l-7 6.6M112.6 150l-6.7 6.6M114.6 143.6l-1.4 1.1-.6 .9M114.6 151.9l-6.7 7"/>
<path d="M114.6 151.9l-6.7 6.7M115.4 152.3l-.3 9.6M115.4 152.3l1.2 .2 1.6-.2M115.4 143.3l1-.3 1.8 .3M115.4 152.3v9.4M118.2 152.3l.2 9.6M118.2 152.3v9.4M119 151.9l6.6 7M119 143.6l1.4 1.1 .5 .9M119 151.9l6.6 6.7M120.9 150l7 6.6M120.9 150l-.5 .8-1.4 1.1"/>
<path d="M120.9 150l6.7 6.6M121.3 149.2l9.6 .2M121.3 146.4l.2 1.2-.2 1.6M121.3 146.4h9.4M121.3 149.2h9.4M125.6 158.6v.3M127.6 156.6h.3M127.6 156.6l-2 2M127.9 156.6l-2.3 2.3M130.7 149.2l.2 .2M130.7 146.4v2.8M130.9 146.1v3.3"/>
<path d="M130.9 146.1l-9.6 .3M130.9 146.1l-.2 .3M131.4 144.4h.8v6.8h-.8M113.3 162.4v.8h6.9v-.8M115.1 161.9h3.3M115.4 161.7l-.3 .2M115.4 161.7h2.8M118.2 161.7l.2 .2"/>
<circle cx="116.8" cy="50" r="3.4"/>
<circle cx="116.8" cy="62.8" r="3.4"/>
<circle cx="116.8" cy="75.6" r="3.4"/>
<circle cx="116.8" cy="88.3" r="3.4"/>
<circle cx="116.8" cy="147.8" r="15"/>
<circle cx="116.8" cy="147.8" r="14.4"/>
<circle cx="116.8" cy="147.8" r="3.4"/>
</g>
<text font-size="7.1" x="90.3" y="287.3">Монтажная схема. Колодец 1,5</text>
<text font-size="5" x="164.5" y="14.9">1</text>
<g font-size="4.8">
<text x="163.6" y="9.4">№</text>
<text x="173.1" y="9.4">Наименование</text>
<text x="178.9" y="14.9">Колодец</text>
<text x="164.7" y="20.5">2</text>
<text x="169.5" y="20.5">Песчаная подушка</text>
<text x="164.7" y="26">3</text>
<text x="182.5" y="26">ЦПС</text>
<text x="198.2" y="289.5">2</text>
</g>
<g font-size="4.7" fill="#808080">
<text x="157" y="32.3" transform="rotate(-90 157 32.3)">100</text>
<text x="78.7" y="72.7" transform="rotate(-90 78.7 72.7)">1622</text>
<text x="157" y="75.6" transform="rotate(-90 157 75.6)">1520*</text>
<text x="154.6" y="150.6" transform="rotate(-90 154.6 150.6)">770</text>
<text x="161.2" y="152.9" transform="rotate(-90 161.2 152.9)">1270*</text>
<text x="112.9" y="182">770</text>
<text x="110.6" y="188.8">1270*</text>
</g>
<g font-size="4.7">
<text x="94.1" y="113.5">1</text>
<text x="117.7" y="113.4">2</text>
<text x="141.8" y="113.5">3</text>
</g>
<text font-size="4.2" x="110.4" y="26">Уровень земли</text>
<g font-size="4.1">
<text x="195.5" y="281.2">Лист</text>
<text x="109.1" y="295.6">Копировал</text>
<text x="168.6" y="295.7">Формат А4</text>
</g>
<g font-size="3.5">
<text x="25.1" y="192.9">Спецификация материалов:</text>
<text x="25.1" y="197.4">1. Габаритные размеры котлована под колодец (минимальные):</text>
<text x="29.1" y="201.9">Длина - 1270 мм</text>
<text x="29.1" y="206.5">Ширина - 1270 мм</text>
<text x="25.1" y="215.5">2. Песок - не менее 1,4 м3</text>
<text x="29.1" y="211">Глубина - 1520 мм</text>
<text x="25.1" y="220">3. Цемент - не менее 0,28 м3</text>
<text x="25.1" y="224.6">4. Вода - не менее 0,57 м3</text>
<text x="25.1" y="229.5">1. Строительные и монтажные работы производить согласно своду правил</text>
<text x="29.1" y="234">СП 48.13330.2011 &quot;Организация строительства&quot;.</text>
<text x="25.1" y="238.5">2. Колодец монтируется под землю. Минимальное расстояние от края горловины (без крышки) до</text>
<text x="29.1" y="243">уровня земли должно составлять не менее 100 мм.</text>
<text x="25.1" y="247.6">3. Расстояние от края колодца до края котлована должно быть не менее 250 мм.</text>
<text x="25.1" y="252.1">4. Монтаж колодца производится на песчаную подушку толщиной не менее 100 мм.</text>
<text x="25.1" y="256.6">5. Обратная засыпка производится цементно-песчаной смесью (ЦПС) послойно (300 мм) с соотношением</text>
<text x="29.1" y="261.2">1:5 (цемент:песок), с одновременной трамбовкой каждого слоя и заполнением колодца водой с целью</text>
<text x="29.1" y="265.7">выравнивания внутреннего и наружного давлений. При работе использовать цемент марки М500.</text>
<text x="25.1" y="270.2">6. В случае плывуна, грунта типа торф, обрушения стенок котлована необходим монтаж опалубки из</text>
<text x="29.1" y="274.7">досок сечением 150х50.</text>
</g>
<g font-size="3.4">
<text x="11.4" y="174.6" transform="rotate(-90 11.4 174.6)">Подп. и дата</text>
<text x="11.4" y="205.1" transform="rotate(-90 11.4 205.1)">Инв. № дубл.</text>
<text x="11.6" y="229.9" transform="rotate(-90 11.6 229.9)">Взам. инв. №</text>
<text x="11.4" y="259.6" transform="rotate(-90 11.4 259.6)">Подп. и дата</text>
<text x="11.4" y="290" transform="rotate(-90 11.4 290)">Инв. № подл.</text>
<text x="20.4" y="290.4">Изм.</text>
<text x="28.2" y="290.4">Лист</text>
<text x="40.8" y="290.4">№ докум.</text>
<text x="62" y="290.4">Подп.</text>
<text x="75.6" y="290.4">Дата</text>
</g>
</svg>
